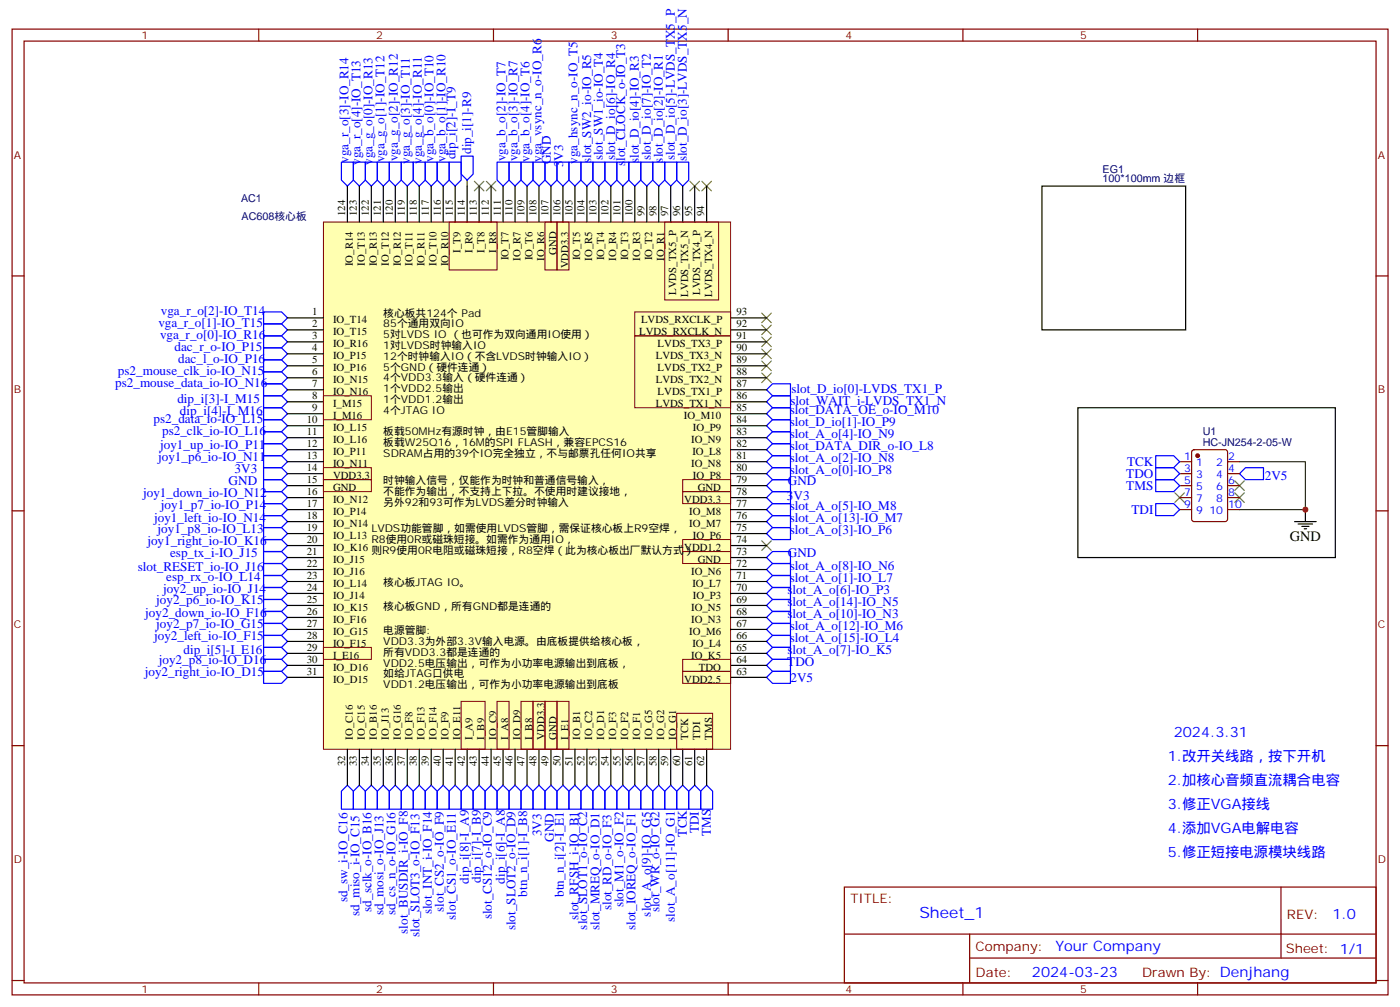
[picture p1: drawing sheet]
<svg xmlns="http://www.w3.org/2000/svg" width="412mm" height="296mm" viewBox="0 0 412 296" stroke-linecap="round" stroke-linejoin="round" font-family="sans-serif">
<g fill="none" stroke="#870000" stroke-width=".35">
<path d="M3.6 8.6h405.3v284.3h-405.3zM7.1 12.1h398.3v277.3h-398.3zM76.2 8.6v3.5M145.4 8.6v3.5M214.5 8.6v3.5M283.7 8.6v3.5M352.8 8.6v3.5M3.6 81.2h3.5M405.4 81.2h3.5M347.5 135.9h3.5M347.5 139.5h3.5M351.3 132.6l.5-.2h9.1l.7 .4v20.1l-.4 .6-9.4 .1-.7-.5-.1-20z"/>
<path d="M361.6 135.9h3.6M361.6 139.5h3.6M3.6 150.4h3.5M347.5 150h3.5M347.5 146.5h3.5M347.5 143h3.5M361.6 150h3.6M361.6 146.5h3.6M361.6 143h3.6M405.4 150.4h3.5M3.6 219.5h3.5M405.4 219.5h3.5"/>
<path d="M248.7 261.2h156.7v28.2h-156.7zM248.8 275h156.4M285.7 275v14.1M377.4 261.2v20.9M3.6 288.7h3.5M76.2 289.4v3.5M145.4 289.4v3.5M214.5 289.4v3.5M283.7 289.4v3.5M285.7 282.1h119.5M352.8 289.4v3.5M405.4 288.7h3.5"/>
</g>
<path d="M307 54.8h42.3v42.3h-42.3zM317.5 120.1h75.9v44h-75.9zM381.4 153.6h6.3M382.4 154.3h4.3M383.5 155h2.1M384.2 155.7h.7M384.6 150v3.6" fill="none" stroke="#000" stroke-width=".35"/>
<g fill="none" stroke="#3c3" stroke-width=".35">
<path d="M139.7 53.4l2.9 2.8M142.6 53.4l-2.9 2.8M143.3 53.4l2.8 2.8M146.1 53.4l-2.8 2.8M203.2 53.4l2.9 2.8M206.1 53.4l-2.9 2.8M206.8 53.4l2.8 2.8M209.6 53.4l-2.8 2.8M224.4 92.2l2.8 2.8M224.4 95.7l2.8 2.8M224.4 99.2l2.8 2.9M227.2 92.2l-2.8 2.8"/>
<path d="M227.2 95.7l-2.8 2.8M227.2 99.2l-2.8 2.9M224.4 102.8l2.8 2.8M224.4 106.3l2.8 2.8M224.4 109.8l2.8 2.8M227.2 102.8l-2.8 2.8M227.2 106.3l-2.8 2.8M227.2 109.8l-2.8 2.8M224.4 159.2l2.8 2.8M227.2 159.2l-2.8 2.8M346.1 145.1l2.8 2.8M348.9 145.1l-2.8 2.8"/>
<path d="M363.7 141.6l2.9 2.8M363.7 145.1l2.9 2.8M366.6 141.6l-2.9 2.8M366.6 145.1l-2.9 2.8"/>
</g>
<g fill="none" stroke="#00f" stroke-width=".35">
<path d="M100.6 47.7h3.5v5.3l-1.8 1.8-1.7-1.8zM104.1 47.7h3.5v5.3l-1.7 1.8-1.8-1.8zM107.6 47.7h3.6v5.3l-1.8 1.8-1.8-1.8zM111.2 47.7h3.5v5.3l-1.8 1.8-1.7-1.8zM114.7 47.7h3.5v5.3l-1.7 1.8-1.8-1.8zM118.2 47.7h3.5v5.3l-1.7 1.8-1.8-1.8zM121.7 47.7h3.6v5.3l-1.8 1.8-1.8-1.8zM125.3 47.7h3.5v5.3l-1.8 1.8-1.7-1.8zM128.8 47.7h3.5v5.3l-1.7 1.8-1.8-1.8zM132.3 47.7h3.6v5.3l-1.8 1.8-1.8-1.8zM135.9 46h3.5v5.3l-1.8 1.7-1.7-1.7zM146.4 47.7h3.6v5.3l-1.8 1.8-1.8-1.8z"/>
<path d="M150 47.7h3.5v5.3l-1.8 1.8-1.7-1.8zM153.5 47.7h3.5v5.3l-1.7 1.8-1.8-1.8zM157 47.7h3.5v5.3l-1.7 1.8-1.8-1.8zM160.5 47.7h3.6v5.3l-1.8 1.8-1.8-1.8zM164.1 47.7h3.5v5.3l-1.8 1.8-1.7-1.8zM167.6 47.7h3.5v5.3l-1.7 1.8-1.8-1.8zM171.1 47.7h3.6v5.3l-1.8 1.8-1.8-1.8zM174.7 47.7h3.5v5.3l-1.8 1.8-1.7-1.8zM178.2 47.7h3.5v5.3l-1.7 1.8-1.8-1.8zM181.7 47.7h3.5v5.3l-1.7 1.8-1.8-1.8zM185.2 47.7h3.6v5.3l-1.8 1.8-1.8-1.8zM188.8 47.7h3.5v5.3l-1.8 1.8-1.7-1.8z"/>
<path d="M192.3 47.7h3.5v5.3l-1.7 1.8-1.8-1.8zM195.8 47.7h3.6v5.3l-1.8 1.8-1.8-1.8zM199.4 47.7h3.5v5.3l-1.8 1.8-1.7-1.8zM77.6 91.8h5.3l1.8 1.8-1.8 1.8h-5.3zM77.6 95.4h5.3l1.8 1.7-1.8 1.8h-5.3zM77.6 98.9h5.3l1.8 1.7-1.8 1.8h-5.3zM77.6 109.5h5.3l1.8 1.7-1.8 1.8h-5.3zM77.6 113h5.3l1.8 1.8-1.8 1.7h-5.3zM77.6 105.9h5.3l1.8 1.8-1.8 1.8h-5.3zM77.6 102.4h5.3l1.8 1.8-1.8 1.7h-5.3zM77.6 116.5h5.3l1.8 1.8-1.8 1.8h-5.3zM225.8 114.8l1.8-1.8h5.3v3.5h-5.3z"/>
<path d="M225.8 118.3l1.8-1.8h5.3v3.6h-5.3zM77.6 127.1h5.3l1.8 1.8-1.8 1.7h-5.3zM77.6 123.6h5.3l1.8 1.7-1.8 1.8h-5.3zM77.6 130.6h5.3l1.8 1.8-1.8 1.8h-5.3zM77.6 137.7h5.3l1.8 1.8-1.8 1.7h-5.3zM77.6 134.2h5.3l1.8 1.7-1.8 1.8h-5.3zM77.6 120.1h5.3l1.8 1.7-1.8 1.8h-5.3zM225.8 128.9l1.8-1.8h5.3v3.5h-5.3zM225.8 135.9l1.8-1.7h5.3v3.5h-5.3zM225.8 139.5l1.8-1.8h5.3v3.5h-5.3zM225.8 125.3l1.8-1.7h5.3v3.5h-5.3zM225.8 121.8l1.8-1.7h5.3v3.5h-5.3z"/>
<path d="M225.8 132.4l1.8-1.8h5.3v3.6h-5.3zM340.5 134.2h5.3l1.7 1.7-1.7 1.8h-5.3zM340.5 137.7h5.3l1.7 1.8-1.7 1.7h-5.3zM366.9 137.7h5.3v3.5h-5.3l-1.7-1.7zM77.6 141.2h5.3l1.8 1.8-1.8 1.7h-5.3zM77.6 144.7h5.3l1.8 1.8-1.8 1.8h-5.3zM77.6 151.8h5.3l1.8 1.8-1.8 1.7h-5.3zM77.6 158.9h5.3l1.8 1.7-1.8 1.8h-5.3zM77.6 148.3h5.3l1.8 1.7-1.8 1.8h-5.3zM77.6 155.3h5.3l1.8 1.8-1.8 1.8h-5.3zM225.8 143l1.8-1.8h5.3v3.5h-5.3zM225.8 153.6l1.8-1.8h5.3v3.5h-5.3z"/>
<path d="M225.8 150l1.8-1.7h5.3v3.5h-5.3zM225.8 157.1l1.8-1.8h5.3v3.6h-5.3zM227.6 144.7h5.3v3.6h-5.3l-1.8-1.8zM340.5 148.3h5.3l1.7 1.7-1.7 1.8h-5.3zM340.5 141.2h5.3l1.7 1.8-1.7 1.7h-5.3zM77.6 173h5.3l1.8 1.7-1.8 1.8h-5.3zM77.6 176.5h5.3l1.8 1.8-1.8 1.7h-5.3zM77.6 162.4h5.3l1.8 1.7-1.8 1.8h-5.3zM77.6 169.4h5.3l1.8 1.8-1.8 1.8h-5.3zM77.6 165.9h5.3l1.8 1.8-1.8 1.7h-5.3zM225.8 164.1l1.8-1.7h5.3v3.5h-5.3zM225.8 178.3l1.8-1.8h5.3v3.5h-5.3z"/>
<path d="M225.8 167.7l1.8-1.8h5.3v3.5h-5.3zM225.8 174.7l1.8-1.7h5.3v3.5h-5.3zM225.8 171.2l1.8-1.8h5.3v3.6h-5.3zM77.6 180h5.3l1.8 1.8-1.8 1.8h-5.3zM77.6 187.1h5.3l1.8 1.7-1.8 1.8h-5.3zM77.6 197.7h5.3l1.8 1.7-1.8 1.8h-5.3zM77.6 183.6h5.3l1.8 1.7-1.8 1.8h-5.3zM77.6 194.1h5.3l1.8 1.8-1.8 1.8h-5.3zM77.6 190.6h5.3l1.8 1.8-1.8 1.7h-5.3zM225.8 188.8l1.8-1.7h5.3v3.5h-5.3zM225.8 185.3l1.8-1.7h5.3v3.5h-5.3zM225.8 181.8l1.8-1.8h5.3v3.6h-5.3z"/>
<path d="M225.8 192.4l1.8-1.8h5.3v3.5h-5.3zM227.6 194.1h5.3v3.6h-5.3l-1.8-1.8zM227.6 197.7h5.3v3.5h-5.3l-1.8-1.8zM102.3 231.2l1.8 1.7v5.3h-3.5v-5.3zM105.9 231.2l1.7 1.7v5.3h-3.5v-5.3zM109.4 231.2l1.8 1.7v5.3h-3.6v-5.3zM112.9 231.2l1.8 1.7v5.3h-3.5v-5.3zM116.5 231.2l1.7 1.7v5.3h-3.5v-5.3zM120 231.2l1.7 1.7v5.3h-3.5v-5.3zM121.7 232.9l1.8-1.7 1.8 1.7v5.3h-3.6zM127 231.2l1.8 1.7v5.3h-3.5v-5.3zM130.6 231.2l1.7 1.7v5.3h-3.5v-5.3z"/>
<path d="M134.1 231.2l1.8 1.7v5.3h-3.6v-5.3zM137.6 231.2l1.8 1.7v5.3h-3.5v-5.3zM141.1 231.2l1.8 1.7v5.3h-3.5v-5.3zM144.7 231.2l1.7 1.7v5.3h-3.5v-5.3zM148.2 231.2l1.8 1.7v5.3h-3.6v-5.3zM151.7 231.2l1.8 1.7v5.3h-3.5v-5.3zM155.3 231.2l1.7 1.7v5.3h-3.5v-5.3zM157 232.9l1.8-1.7 1.7 1.7v5.3h-3.5zM160.5 232.9l1.8-1.7 1.8 1.7v5.3h-3.6zM165.8 231.2l1.8 1.7v5.3h-3.5v-5.3zM169.4 231.2l1.7 1.7v5.3h-3.5v-5.3zM172.9 231.2l1.8 1.7v5.3h-3.6v-5.3z"/>
<path d="M176.4 231.2l1.8 1.7v5.3h-3.5v-5.3zM180 231.2l1.7 1.7v5.3h-3.5v-5.3zM183.5 231.2l1.7 1.7v5.3h-3.5v-5.3zM187 231.2l1.8 1.7v5.3h-3.6v-5.3zM190.5 231.2l1.8 1.7v5.3h-3.5v-5.3zM194.1 231.2l1.7 1.7v5.3h-3.5v-5.3zM197.6 231.2l1.8 1.7v5.3h-3.6v-5.3zM201.1 231.2l1.8 1.7v5.3h-3.5v-5.3zM204.6 231.2l1.8 1.7v5.3h-3.5v-5.3zM208.2 231.2l1.7 1.7v5.3h-3.5v-5.3z"/>
</g>
<path d="M137.6 53v1.8M365.2 135.9h19.4v14.1h-19.4" fill="none" stroke="#008700" stroke-width=".35"/>
<circle cx="352.8" cy="134.2" r=".53" fill="#870000" stroke="#870000" stroke-width=".35"/>
<path d="M95.3 65.4h119.9v155.2h-119.9z" fill="#ffffb0" stroke="#800000" stroke-width=".29"/>
<g fill="none" stroke="#000" stroke-width=".35">
<path d="M102.3 54.8v10.6M105.9 54.8v10.6M109.4 54.8v10.6M112.9 54.8v10.6M116.5 54.8v10.6M120 54.8v10.6M123.5 54.8v10.6M127 54.8v10.6M130.6 54.8v10.6M134.1 54.8v10.6M137.6 54.8v10.6M141.1 54.8v10.6"/>
<path d="M144.7 54.8v10.6M148.2 54.8v10.6M151.7 54.8v10.6M155.3 54.8v10.6M158.8 54.8v10.6M162.3 54.8v10.6M165.8 54.8v10.6M169.4 54.8v10.6M172.9 54.8v10.6M176.4 54.8v10.6M180 54.8v10.6M183.5 54.8v10.6"/>
<path d="M187 54.8v10.6M190.5 54.8v10.6M194.1 54.8v10.6M197.6 54.8v10.6M201.1 54.8v10.6M204.6 54.8v10.6M208.2 54.8v10.6M84.7 93.6h10.6M84.7 97.1h10.6M215.2 93.6h10.6M215.2 97.1h10.6M84.7 100.6h10.6"/>
<path d="M84.7 104.2h10.6M84.7 107.7h10.6M84.7 111.2h10.6M84.7 114.8h10.6M84.7 118.3h10.6M215.2 100.6h10.6M215.2 104.2h10.6M215.2 107.7h10.6M215.2 111.2h10.6M215.2 114.8h10.6M215.2 118.3h10.6M84.7 121.8h10.6"/>
<path d="M84.7 125.3h10.6M84.7 128.9h10.6M84.7 132.4h10.6M84.7 135.9h10.6M84.7 139.5h10.6M215.2 121.8h10.6M215.2 125.3h10.6M215.2 128.9h10.6M215.2 132.4h10.6M215.2 135.9h10.6M215.2 139.5h10.6M84.7 143h10.6"/>
<path d="M84.7 146.5h10.6M84.7 150h10.6M84.7 153.6h10.6M84.7 157.1h10.6M215.2 143h10.6M215.2 146.5h10.6M215.2 150h10.6M215.2 153.6h10.6M215.2 157.1h10.6M84.7 160.6h10.6M84.7 164.1h10.6M84.7 167.7h10.6"/>
<path d="M84.7 171.2h10.6M84.7 174.7h10.6M84.7 178.3h10.6M215.2 160.6h10.6M215.2 164.1h10.6M215.2 167.7h10.6M215.2 171.2h10.6M215.2 174.7h10.6M215.2 178.3h10.6M84.7 181.8h10.6M84.7 185.3h10.6M84.7 188.8h10.6"/>
<path d="M84.7 192.4h10.6M84.7 195.9h10.6M84.7 199.4h10.6M215.2 181.8h10.6M215.2 185.3h10.6M215.2 188.8h10.6M215.2 192.4h10.6M215.2 195.9h10.6M215.2 199.4h10.6M102.3 220.6v10.6M105.9 220.6v10.6M109.4 220.6v10.6"/>
<path d="M112.9 220.6v10.6M116.5 220.6v10.6M120 220.6v10.6M123.5 220.6v10.6M127 220.6v10.6M130.6 220.6v10.6M134.1 220.6v10.6M137.6 220.6v10.6M141.1 220.6v10.6M144.7 220.6v10.6M148.2 220.6v10.6M151.7 220.6v10.6"/>
<path d="M155.3 220.6v10.6M158.8 220.6v10.6M162.3 220.6v10.6M165.8 220.6v10.6M169.4 220.6v10.6M172.9 220.6v10.6M176.4 220.6v10.6M180 220.6v10.6M183.5 220.6v10.6M187 220.6v10.6M190.5 220.6v10.6M194.1 220.6v10.6"/>
<path d="M197.6 220.6v10.6M201.1 220.6v10.6M204.6 220.6v10.6M208.2 220.6v10.6"/>
</g>
<g fill="none" stroke="#800000" stroke-width=".29">
<path d="M132.3 65.4h14.1v14.1h-14.1zM160.5 65.4h3.6v14.1h-3.6zM164.1 65.4h3.5v14.1h-3.5zM195.8 65.4h15.9v22.9h-15.9zM187 98.9h28.2v21.2h-28.2zM187 91.8h28.2v7.1h-28.2zM95.3 116.5h14.1v7.1h-14.1zM95.3 137.7h14.1v3.5h-14.1zM95.3 141.2h14.1v3.5h-14.1zM201.1 144.7h14.1v3.6h-14.1zM201.1 158.9h14.1v3.5h-14.1zM201.1 141.2h14.1v3.5h-14.1z"/>
<path d="M201.1 162.4h14.1v3.5h-14.1zM95.3 190.6h14.1v3.5h-14.1zM201.1 197.7h14.1v3.5h-14.1zM201.1 194.1h14.1v3.6h-14.1zM135.9 206.5h7v14.1h-7zM146.4 206.5h3.6v14.1h-3.6zM153.5 206.5h3.5v14.1h-3.5zM157 206.5h3.5v14.1h-3.5zM160.5 206.5h3.6v14.1h-3.6zM164.1 206.5h3.5v14.1h-3.5zM199.4 210h10.5v10.6h-10.5z"/>
</g>
<circle cx="384.6" cy="150" r=".88" fill="#c00"/>
<text font-size="4.6" fill="#00f" x="270.8" y="270.2">Sheet_1</text>
<text font-size="4.2" x="380" y="159.2">GND</text>
<g font-size="4.2" fill="#00f">
<text x="345.8" y="217.1">2024.3.31</text>
<text x="344" y="224.1">1.改开关线路，按下开机</text>
<text x="344" y="231.2">2.加核心音频直流耦合电容</text>
<text x="344" y="238.2">3.修正VGA接线</text>
<text x="344" y="245.3">4.添加VGA电解电容</text>
<text x="344" y="252.3">5.修正短接电源模块线路</text>
<text x="392.5" y="270.4">1.0</text>
<text x="310.9" y="280">Your Company</text>
<text x="304" y="287.8">2024-03-23</text>
</g>
<g font-size="3.9" fill="#00f">
<text x="102.7" y="47.9" transform="rotate(-90 102.7 47.9)">vga_r_o[3]-IO_R14</text>
<text x="113.3" y="47.8" transform="rotate(-90 113.3 47.8)">vga_g_o[1]-IO_T12</text>
<text x="117.2" y="47.5" transform="rotate(-90 117.2 47.5)">vga_g_o[2]-IO_R12</text>
<text x="127.8" y="47.7" transform="rotate(-90 127.8 47.7)">vga_b_o[0]-IO_T10</text>
<text x="131.3" y="47.7" transform="rotate(-90 131.3 47.7)">vga_b_o[1]-IO_R10</text>
<text x="134.2" y="46.9" transform="rotate(-90 134.2 46.9)">dip_i[2]-I_T9</text>
<text x="138.8" y="45.4" transform="rotate(-90 138.8 45.4)">dip_i[1]-R9</text>
<text x="148.9" y="47.5" transform="rotate(-90 148.9 47.5)">vga_b_o[2]-IO_T7</text>
<text x="152.4" y="47.5" transform="rotate(-90 152.4 47.5)">vga_b_o[3]-IO_R7</text>
<text x="156" y="47.6" transform="rotate(-90 156 47.6)">vga_b_o[4]-IO_T6</text>
<text x="159.5" y="47.6" transform="rotate(-90 159.5 47.6)">vga_vsync_n_o-IO_R6</text>
<text x="177.6" y="47.2" transform="rotate(-90 177.6 47.2)">slot_SW1_io-IO_T4</text>
<text x="181.2" y="47.2" transform="rotate(-90 181.2 47.2)">slot_D_io[6]-IO_R4</text>
<text x="191.8" y="47.2" transform="rotate(-90 191.8 47.2)">slot_D_io[7]-IO_T2</text>
<text x="195.3" y="47.8" transform="rotate(-90 195.3 47.8)">slot_D_io[2]-IO_R1</text>
<text x="198.8" y="47.1" transform="rotate(-90 198.8 47.1)">slot_D_io[5]-LVDS_TX5_P</text>
<text x="202.3" y="47.5" transform="rotate(-90 202.3 47.5)">slot_D_io[3]-LVDS_TX5_N</text>
<text x="106.2" y="48.5" transform="rotate(-90 106.2 48.5)">vga_r_o[4]-IO_T13</text>
<text x="109.8" y="48.5" transform="rotate(-90 109.8 48.5)">vga_g_o[0]-IO_R13</text>
<text x="120.7" y="48.2" transform="rotate(-90 120.7 48.2)">vga_g_o[3]-IO_T11</text>
<text x="124.2" y="48.2" transform="rotate(-90 124.2 48.2)">vga_g_o[4]-IO_R11</text>
<text x="162.3" y="48.4" transform="rotate(-90 162.3 48.4)">GND</text>
<text x="165.9" y="49.3" transform="rotate(-90 165.9 49.3)">3V3</text>
<text x="170.1" y="48.2" transform="rotate(-90 170.1 48.2)">vga_hsync_n_o-IO_T5</text>
<text x="174.1" y="48" transform="rotate(-90 174.1 48)">slot_SW2_io-IO_R5</text>
<text x="184.1" y="48.9" transform="rotate(-90 184.1 48.9)">slot_CLOCK_o-IO_T3</text>
<text x="188.2" y="48.1" transform="rotate(-90 188.2 48.1)">slot_D_io[4]-IO_R3</text>
<text x="47.4" y="92.8">vga_r_o[2]-IO_T14</text>
<text x="46.6" y="96.4">vga_r_o[1]-IO_T15</text>
<text x="47.1" y="99.9">vga_r_o[0]-IO_R16</text>
<text x="51.4" y="103.4">dac_r_o-IO_P15</text>
<text x="52.5" y="107">dac_l_o-IO_P16</text>
<text x="34.7" y="110.5">ps2_mouse_clk_io-IO_N15</text>
<text x="33.9" y="114">ps2_mouse_data_io-IO_N16</text>
<text x="52.2" y="118.6">dip_i[3]-I_M15</text>
<text x="232.9" y="119.4">slot_WAIT_i-LVDS_TX1_N</text>
<text x="233.1" y="115.8">slot_D_io[0]-LVDS_TX1_P</text>
<text x="45.2" y="124.6">ps2_data_io-IO_L15</text>
<text x="53" y="122.1">dip_i[4]-I_M16</text>
<text x="232.7" y="122">slot_DATA_OE_o-IO_M10</text>
<text x="232.7" y="125.5">slot_D_io[1]-IO_P9</text>
<text x="47.7" y="128.1">ps2_clk_io-IO_L16</text>
<text x="232.7" y="129">slot_A_o[4]-IO_N9</text>
<text x="46.6" y="135.6">joy1_p6_io-IO_N11</text>
<text x="47.2" y="132.1">joy1_up_io-IO_P11</text>
<text x="232.6" y="132.6">slot_DATA_DIR_o-IO_L8</text>
<text x="232.7" y="136.1">slot_A_o[2]-IO_N8</text>
<text x="332" y="137.2">TCK</text>
<text x="67.4" y="142.8">GND</text>
<text x="69.1" y="139.2">3V3</text>
<text x="232.1" y="142.8">GND</text>
<text x="232.7" y="139.6">slot_A_o[0]-IO_P8</text>
<text x="331.8" y="140.7">TDO</text>
<text x="372.6" y="141.2">2V5</text>
<text x="42.2" y="146.2">joy1_down_io-IO_N12</text>
<text x="47.4" y="149.8">joy1_p7_io-IO_P14</text>
<text x="231.8" y="147.1">3V3</text>
<text x="331.8" y="144.3">TMS</text>
<text x="45.4" y="153.6">joy1_left_io-IO_N14</text>
<text x="232.7" y="153.8">slot_A_o[13]-IO_M7</text>
<text x="232.7" y="150.2">slot_A_o[5]-IO_M8</text>
<text x="333.3" y="151.3">TDI</text>
<text x="43.4" y="160.3">joy1_right_io-IO_K16</text>
<text x="46.4" y="156.8">joy1_p8_io-IO_L13</text>
<text x="232.7" y="157.3">slot_A_o[3]-IO_P6</text>
<text x="50.1" y="163.9">esp_tx_i-IO_J15</text>
<text x="232.1" y="164">GND</text>
<text x="232.7" y="167.8">slot_A_o[8]-IO_N6</text>
<text x="40.6" y="168.2">slot_RESET_io-IO_J16</text>
<text x="49" y="170.9">esp_rx_o-IO_L14</text>
<text x="232.7" y="171.4">slot_A_o[1]-IO_L7</text>
<text x="46" y="178">joy2_p6_io-IO_K15</text>
<text x="48" y="174.5">joy2_up_io-IO_J14</text>
<text x="232" y="174.9">slot_A_o[6]-IO_P3</text>
<text x="232" y="178.4">slot_A_o[14]-IO_N5</text>
<text x="42.8" y="181.5">joy2_down_io-IO_F16</text>
<text x="46" y="185">joy2_p7_io-IO_G15</text>
<text x="232" y="182">slot_A_o[10]-IO_N3</text>
<text x="232.7" y="185.5">slot_A_o[12]-IO_M6</text>
<text x="45.4" y="188.6">joy2_left_io-IO_F15</text>
<text x="232.7" y="189">slot_A_o[15]-IO_L4</text>
<text x="46.8" y="195.6">joy2_p8_io-IO_D16</text>
<text x="54.1" y="192.6">dip_i[5]-I_E16</text>
<text x="231.9" y="196.1">TDO</text>
<text x="232" y="192.5">slot_A_o[7]-IO_K5</text>
<text x="42.7" y="199.1">joy2_right_io-IO_D15</text>
<text x="232.9" y="200.9">2V5</text>
<text x="205.8" y="245.4" transform="rotate(-90 205.8 245.4)">TDI</text>
<text x="159.5" y="246.3" transform="rotate(-90 159.5 246.3)">3V3</text>
<text x="163.2" y="247.9" transform="rotate(-90 163.2 247.9)">GND</text>
<text x="202.3" y="246.3" transform="rotate(-90 202.3 246.3)">TCK</text>
<text x="209.4" y="246.2" transform="rotate(-90 209.4 246.2)">TMS</text>
<text x="138.1" y="260.2" transform="rotate(-90 138.1 260.2)">dip_i[8]-I_A9</text>
<text x="141.7" y="260" transform="rotate(-90 141.7 260)">dip_i[7]-I_B9</text>
<text x="148.7" y="260.2" transform="rotate(-90 148.7 260.2)">dip_i[6]-I_A8</text>
<text x="102.4" y="265.7" transform="rotate(-90 102.4 265.7)">sd_sw_i-IO_C16</text>
<text x="105.9" y="269.7" transform="rotate(-90 105.9 269.7)">sd_miso_i-IO_C15</text>
<text x="109.5" y="268.4" transform="rotate(-90 109.5 268.4)">sd_sclk_o-IO_B16</text>
<text x="113" y="269.5" transform="rotate(-90 113 269.5)">sd_mosi_o-IO_J13</text>
<text x="116.5" y="269.5" transform="rotate(-90 116.5 269.5)">sd_cs_n_o-IO_G16</text>
<text x="127.2" y="269.2" transform="rotate(-90 127.2 269.2)">slot_INT_i-IO_F14</text>
<text x="130.8" y="268.4" transform="rotate(-90 130.8 268.4)">slot_CS2_o-IO_F9</text>
<text x="155.3" y="264" transform="rotate(-90 155.3 264)">btn_n_i[1]-I_B8</text>
<text x="166.1" y="264.1" transform="rotate(-90 166.1 264.1)">btn_n_i[2]-I_E1</text>
<text x="180.2" y="268" transform="rotate(-90 180.2 268)">slot_RD_o-IO_F3</text>
<text x="183.7" y="267.2" transform="rotate(-90 183.7 267.2)">slot_M1_o-IO_F2</text>
<text x="191.7" y="269.9" transform="rotate(-90 191.7 269.9)">slot_A_o[9]-IO_G5</text>
<text x="194.3" y="268.6" transform="rotate(-90 194.3 268.6)">slot_WR_o-IO_G2</text>
<text x="120.2" y="274.9" transform="rotate(-90 120.2 274.9)">slot_BUSDIR_i-IO_F8</text>
<text x="123.6" y="275.9" transform="rotate(-90 123.6 275.9)">slot_SLOT3_o-IO_F13</text>
<text x="134.3" y="270.8" transform="rotate(-90 134.3 270.8)">slot_CS1_o-IO_E11</text>
<text x="144.9" y="270.7" transform="rotate(-90 144.9 270.7)">slot_CS12_o-IO_C9</text>
<text x="151.8" y="273.9" transform="rotate(-90 151.8 273.9)">slot_SLOT2_o-IO_D9</text>
<text x="170.5" y="270.9" transform="rotate(-90 170.5 270.9)">slot_RFSH_i-IO_B1</text>
<text x="173" y="273.7" transform="rotate(-90 173 273.7)">slot_SLOT1_o-IO_C2</text>
<text x="176.6" y="273.8" transform="rotate(-90 176.6 273.8)">slot_MREQ_o-IO_D1</text>
<text x="187.2" y="273.8" transform="rotate(-90 187.2 273.8)">slot_IOREQ_o-IO_F1</text>
<text x="198.8" y="271.4" transform="rotate(-90 198.8 271.4)">slot_A_o[11]-IO_G1</text>
</g>
<g font-size="3.9" fill="#800">
<text x="250.5" y="265.7">TITLE:</text>
<text x="379.1" y="270.4">REV:</text>
<text x="287.4" y="279.9">Company:</text>
<text x="378.8" y="280.6">Sheet: 1/1</text>
<text x="287.4" y="287.6">Date:</text>
<text x="336.5" y="287.7">Drawn By: Denjhang</text>
</g>
<g font-size="3.2" fill="#800">
<text x="41.7" y="11.6">1</text>
<text x="110.8" y="11.6">2</text>
<text x="180" y="11.6">3</text>
<text x="249.1" y="11.6">4</text>
<text x="318.2" y="11.6">5</text>
<text x="4.1" y="46.7">A</text>
<text x="405.9" y="46.7">A</text>
<text x="4.1" y="115.8">B</text>
<text x="405.9" y="115.8">B</text>
<text x="4.1" y="185">C</text>
<text x="405.9" y="185">C</text>
<text x="4.1" y="254.1">D</text>
<text x="405.9" y="254.1">D</text>
<text x="41.7" y="292.4">1</text>
<text x="110.8" y="292.4">2</text>
<text x="180" y="292.4">3</text>
<text x="249.1" y="292.4">4</text>
<text x="318.2" y="292.4">5</text>
</g>
<g font-size="3.2" fill="#000080">
<text x="324.8" y="53.7">100*100mm 边框</text>
<text x="324.8" y="50.8">EG1</text>
<text x="71" y="59.5">AC1</text>
<text x="71.2" y="64.8">AC608核心板</text>
<text x="354.3" y="131.2">HC-JN254-2-05-W</text>
<text x="354.3" y="128">U1</text>
</g>
<g font-size="3.2">
<text x="101.6" y="63.6" transform="rotate(-90 101.6 63.6)">124</text>
<text x="105.2" y="63.6" transform="rotate(-90 105.2 63.6)">123</text>
<text x="108.7" y="63.6" transform="rotate(-90 108.7 63.6)">122</text>
<text x="112.2" y="63.6" transform="rotate(-90 112.2 63.6)">121</text>
<text x="115.7" y="63.6" transform="rotate(-90 115.7 63.6)">120</text>
<text x="119.3" y="63.6" transform="rotate(-90 119.3 63.6)">119</text>
<text x="122.8" y="63.6" transform="rotate(-90 122.8 63.6)">118</text>
<text x="126.3" y="63.6" transform="rotate(-90 126.3 63.6)">117</text>
<text x="129.9" y="63.6" transform="rotate(-90 129.9 63.6)">116</text>
<text x="133.4" y="63.6" transform="rotate(-90 133.4 63.6)">115</text>
<text x="136.9" y="63.6" transform="rotate(-90 136.9 63.6)">114</text>
<text x="140.4" y="63.6" transform="rotate(-90 140.4 63.6)">113</text>
<text x="144" y="63.6" transform="rotate(-90 144 63.6)">112</text>
<text x="147.5" y="63.6" transform="rotate(-90 147.5 63.6)">111</text>
<text x="151" y="63.6" transform="rotate(-90 151 63.6)">110</text>
<text x="154.6" y="63.6" transform="rotate(-90 154.6 63.6)">109</text>
<text x="158.1" y="63.6" transform="rotate(-90 158.1 63.6)">108</text>
<text x="161.6" y="63.6" transform="rotate(-90 161.6 63.6)">107</text>
<text x="165.1" y="63.6" transform="rotate(-90 165.1 63.6)">106</text>
<text x="168.7" y="63.6" transform="rotate(-90 168.7 63.6)">105</text>
<text x="172.2" y="63.6" transform="rotate(-90 172.2 63.6)">104</text>
<text x="175.7" y="63.6" transform="rotate(-90 175.7 63.6)">103</text>
<text x="179.2" y="63.6" transform="rotate(-90 179.2 63.6)">102</text>
<text x="182.8" y="63.6" transform="rotate(-90 182.8 63.6)">101</text>
<text x="186.3" y="63.6" transform="rotate(-90 186.3 63.6)">100</text>
<text x="189.8" y="63.6" transform="rotate(-90 189.8 63.6)">99</text>
<text x="193.4" y="63.6" transform="rotate(-90 193.4 63.6)">98</text>
<text x="196.9" y="63.6" transform="rotate(-90 196.9 63.6)">97</text>
<text x="200.4" y="63.6" transform="rotate(-90 200.4 63.6)">96</text>
<text x="203.9" y="63.6" transform="rotate(-90 203.9 63.6)">95</text>
<text x="207.5" y="63.6" transform="rotate(-90 207.5 63.6)">94</text>
<text x="135.7" y="74.4" transform="rotate(-90 135.7 74.4)">I_T9</text>
<text x="139.2" y="74.5" transform="rotate(-90 139.2 74.5)">I_R9</text>
<text x="142.7" y="74.4" transform="rotate(-90 142.7 74.4)">I_T8</text>
<text x="146.3" y="74.5" transform="rotate(-90 146.3 74.5)">I_R8</text>
<text x="149.8" y="76.6" transform="rotate(-90 149.8 76.6)">IO_T7</text>
<text x="153.3" y="76.8" transform="rotate(-90 153.3 76.8)">IO_R7</text>
<text x="156.8" y="76.6" transform="rotate(-90 156.8 76.6)">IO_T6</text>
<text x="160.4" y="76.8" transform="rotate(-90 160.4 76.8)">IO_R6</text>
<text x="163.9" y="75" transform="rotate(-90 163.9 75)">GND</text>
<text x="171" y="76.6" transform="rotate(-90 171 76.6)">IO_T5</text>
<text x="174.5" y="76.8" transform="rotate(-90 174.5 76.8)">IO_R5</text>
<text x="178" y="76.6" transform="rotate(-90 178 76.6)">IO_T4</text>
<text x="181.5" y="76.8" transform="rotate(-90 181.5 76.8)">IO_R4</text>
<text x="185.1" y="76.6" transform="rotate(-90 185.1 76.6)">IO_T3</text>
<text x="188.6" y="76.8" transform="rotate(-90 188.6 76.8)">IO_R3</text>
<text x="192.1" y="76.6" transform="rotate(-90 192.1 76.6)">IO_T2</text>
<text x="195.7" y="76.8" transform="rotate(-90 195.7 76.8)">IO_R1</text>
<text x="103.9" y="78.4" transform="rotate(-90 103.9 78.4)">IO_R14</text>
<text x="107.5" y="78.2" transform="rotate(-90 107.5 78.2)">IO_T13</text>
<text x="111" y="78.4" transform="rotate(-90 111 78.4)">IO_R13</text>
<text x="114.5" y="78.2" transform="rotate(-90 114.5 78.2)">IO_T12</text>
<text x="118" y="78.4" transform="rotate(-90 118 78.4)">IO_R12</text>
<text x="121.6" y="78.2" transform="rotate(-90 121.6 78.2)">IO_T11</text>
<text x="125.1" y="78.4" transform="rotate(-90 125.1 78.4)">IO_R11</text>
<text x="128.6" y="78.2" transform="rotate(-90 128.6 78.2)">IO_T10</text>
<text x="132.2" y="78.4" transform="rotate(-90 132.2 78.4)">IO_R10</text>
<text x="167.4" y="79" transform="rotate(-90 167.4 79)">VDD3.3</text>
<text x="199.2" y="86.9" transform="rotate(-90 199.2 86.9)">LVDS_TX5_P</text>
<text x="202.7" y="87.4" transform="rotate(-90 202.7 87.4)">LVDS_TX5_N</text>
<text x="206.2" y="86.9" transform="rotate(-90 206.2 86.9)">LVDS_TX4_P</text>
<text x="209.8" y="87.4" transform="rotate(-90 209.8 87.4)">LVDS_TX4_N</text>
<text x="91.9" y="92.9">1</text>
<text x="98.1" y="95.2">IO_T14</text>
<text x="112.9" y="93.2">核心板共124个 Pad</text>
<text x="188.8" y="95.2">LVDS_RXCLK_P</text>
<text x="217" y="92.9">93</text>
<text x="91.9" y="96.4">2</text>
<text x="91.9" y="99.9">3</text>
<text x="98.1" y="98.7">IO_T15</text>
<text x="112.9" y="96.4">85个通用双向IO</text>
<text x="112.9" y="99.6">5对LVDS IO （也可作为双向通用IO使用）</text>
<text x="188.3" y="98.7">LVDS_RXCLK_N</text>
<text x="217" y="99.9">91</text>
<text x="217" y="96.4">92</text>
<text x="91.9" y="103.5">4</text>
<text x="91.9" y="107">5</text>
<text x="98.1" y="102.2">IO_R16</text>
<text x="98.1" y="105.8">IO_P15</text>
<text x="112.9" y="102.8">1对LVDS时钟输入IO</text>
<text x="112.9" y="105.9">12个时钟输入IO（不含LVDS时钟输入IO）</text>
<text x="193.2" y="105.8">LVDS_TX3_N</text>
<text x="193.7" y="102.2">LVDS_TX3_P</text>
<text x="217" y="107">89</text>
<text x="217" y="103.5">90</text>
<text x="91.9" y="110.5">6</text>
<text x="98.1" y="109.3">IO_P16</text>
<text x="98.1" y="112.8">IO_N15</text>
<text x="112.9" y="109.1">5个GND（硬件连通）</text>
<text x="112.9" y="112.3">4个VDD3.3输入（硬件连通）</text>
<text x="193.2" y="112.8">LVDS_TX2_N</text>
<text x="193.7" y="109.3">LVDS_TX2_P</text>
<text x="217" y="110.5">88</text>
<text x="91.9" y="114.1">7</text>
<text x="91.9" y="117.6">8</text>
<text x="98.1" y="116.3">IO_N16</text>
<text x="98.1" y="119.9">I_M15</text>
<text x="112.9" y="115.5">1个VDD2.5输出</text>
<text x="112.9" y="118.6">1个VDD1.2输出</text>
<text x="193.2" y="119.9">LVDS_TX1_N</text>
<text x="193.7" y="116.3">LVDS_TX1_P</text>
<text x="217" y="117.6">86</text>
<text x="217" y="114.1">87</text>
<text x="90.3" y="124.6">10</text>
<text x="91.9" y="121.1">9</text>
<text x="98.1" y="123.4">I_M16</text>
<text x="112.9" y="121.8">4个JTAG IO</text>
<text x="201.5" y="123.4">IO_M10</text>
<text x="217" y="124.6">84</text>
<text x="217" y="121.1">85</text>
<text x="90.3" y="128.2">11</text>
<text x="90.3" y="131.7">12</text>
<text x="98.1" y="126.9">IO_L15</text>
<text x="98.1" y="130.5">IO_L16</text>
<text x="112.9" y="128.2">板载50MHz有源时钟，由E15管脚输入</text>
<text x="112.9" y="131.3">板载W25Q16，16M的SPI FLASH，兼容EPCS16</text>
<text x="203.6" y="130.5">IO_N9</text>
<text x="204.2" y="126.9">IO_P9</text>
<text x="217" y="131.7">82</text>
<text x="217" y="128.2">83</text>
<text x="90.3" y="135.2">13</text>
<text x="98.1" y="134">IO_P11</text>
<text x="98.1" y="137.5">IO_N11</text>
<text x="112.9" y="134.5">SDRAM占用的39个IO完全独立，不与邮票孔任何IO共享</text>
<text x="203.6" y="137.5">IO_N8</text>
<text x="204" y="134">IO_L8</text>
<text x="217" y="135.2">81</text>
<text x="90.3" y="138.7">14</text>
<text x="90.3" y="142.3">15</text>
<text x="98.1" y="141">VDD3.3</text>
<text x="112.9" y="142.6">时钟输入信号，仅能作为时钟和普通信号输入，</text>
<text x="204.2" y="141">IO_P8</text>
<text x="217" y="142.3">79</text>
<text x="217" y="138.7">80</text>
<text x="90.3" y="145.8">16</text>
<text x="90.3" y="149.3">17</text>
<text x="98.1" y="144.6">GND</text>
<text x="98.1" y="148.1">IO_N12</text>
<text x="112.9" y="145.8">不能作为输出，不支持上下拉。不使用时建议接地，</text>
<text x="112.9" y="149">另外92和93可作为LVDS差分时钟输入</text>
<text x="201.6" y="148.1">VDD3.3</text>
<text x="205.5" y="144.6">GND</text>
<text x="217" y="149.3">77</text>
<text x="217" y="145.8">78</text>
<text x="90.3" y="152.9">18</text>
<text x="98.1" y="151.6">IO_P14</text>
<text x="98.1" y="155.2">IO_N14</text>
<text x="203.1" y="155.2">IO_M7</text>
<text x="203.1" y="151.6">IO_M8</text>
<text x="217" y="152.9">76</text>
<text x="90.3" y="156.4">19</text>
<text x="90.3" y="159.9">20</text>
<text x="98.1" y="158.7">IO_L13</text>
<text x="109.4" y="156.7">LVDS功能管脚，如需使用LVDS管脚，需保证核心板上R9空焊，</text>
<text x="109.4" y="159.9">R8使用0R或磁珠短接。如需作为通用IO，</text>
<text x="204.2" y="158.7">IO_P6</text>
<text x="217" y="159.9">74</text>
<text x="217" y="156.4">75</text>
<text x="90.3" y="163.4">21</text>
<text x="90.3" y="167">22</text>
<text x="98.1" y="162.2">IO_K16</text>
<text x="98.1" y="165.7">IO_J15</text>
<text x="109.4" y="163.1">则R9使用0R电阻或磁珠短接，R8空焊（此为核心板出厂默认方式）</text>
<text x="201.6" y="162.2">VDD1.2</text>
<text x="205.5" y="165.7">GND</text>
<text x="217" y="167">72</text>
<text x="217" y="163.4">73</text>
<text x="90.3" y="170.5">23</text>
<text x="98.1" y="169.3">IO_J16</text>
<text x="98.1" y="172.8">IO_L14</text>
<text x="112.9" y="172.6">核心板JTAG IO。</text>
<text x="203.6" y="169.3">IO_N6</text>
<text x="204" y="172.8">IO_L7</text>
<text x="217" y="170.5">71</text>
<text x="90.3" y="174">24</text>
<text x="90.3" y="177.6">25</text>
<text x="98.1" y="176.3">IO_J14</text>
<text x="98.1" y="179.8">IO_K15</text>
<text x="112.9" y="179.7">核心板GND，所有GND都是连通的</text>
<text x="203.6" y="179.8">IO_N5</text>
<text x="204.2" y="176.3">IO_P3</text>
<text x="217" y="177.6">69</text>
<text x="217" y="174">70</text>
<text x="90.3" y="181.1">26</text>
<text x="90.3" y="184.6">27</text>
<text x="98.1" y="183.4">IO_F16</text>
<text x="203.6" y="183.4">IO_N3</text>
<text x="217" y="184.6">67</text>
<text x="217" y="181.1">68</text>
<text x="90.3" y="188.1">28</text>
<text x="90.3" y="191.7">29</text>
<text x="98.1" y="186.9">IO_G15</text>
<text x="98.1" y="190.4">IO_F15</text>
<text x="112.9" y="186.7">电源管脚:</text>
<text x="112.9" y="189.9">VDD3.3为外部3.3V输入电源。由底板提供给核心板，</text>
<text x="203.1" y="186.9">IO_M6</text>
<text x="204" y="190.4">IO_L4</text>
<text x="217" y="191.7">65</text>
<text x="217" y="188.1">66</text>
<text x="90.3" y="195.2">30</text>
<text x="98.1" y="194">I_E16</text>
<text x="98.1" y="197.5">IO_D16</text>
<text x="112.9" y="193.1">所有VDD3.3都是连通的</text>
<text x="112.9" y="196.3">VDD2.5电压输出，可作为小功率电源输出到底板，</text>
<text x="203.6" y="194">IO_K5</text>
<text x="205.9" y="197.5">TDO</text>
<text x="217" y="195.2">64</text>
<text x="90.3" y="198.7">31</text>
<text x="98.1" y="201">IO_D15</text>
<text x="112.9" y="199.4">如给JTAG口供电</text>
<text x="112.9" y="202.6">VDD1.2电压输出，可作为小功率电源输出到底板</text>
<text x="201.6" y="201">VDD2.5</text>
<text x="217" y="198.7">63</text>
<text x="103.9" y="217.8" transform="rotate(-90 103.9 217.8)">IO_C16</text>
<text x="107.5" y="217.8" transform="rotate(-90 107.5 217.8)">IO_C15</text>
<text x="111" y="217.8" transform="rotate(-90 111 217.8)">IO_B16</text>
<text x="114.5" y="217.8" transform="rotate(-90 114.5 217.8)">IO_J13</text>
<text x="118" y="217.8" transform="rotate(-90 118 217.8)">IO_G16</text>
<text x="121.6" y="217.8" transform="rotate(-90 121.6 217.8)">IO_F8</text>
<text x="125.1" y="217.8" transform="rotate(-90 125.1 217.8)">IO_F13</text>
<text x="128.6" y="217.8" transform="rotate(-90 128.6 217.8)">IO_F14</text>
<text x="132.2" y="217.8" transform="rotate(-90 132.2 217.8)">IO_F9</text>
<text x="135.7" y="217.8" transform="rotate(-90 135.7 217.8)">IO_E11</text>
<text x="139.2" y="217.8" transform="rotate(-90 139.2 217.8)">I_A9</text>
<text x="142.7" y="217.8" transform="rotate(-90 142.7 217.8)">I_B9</text>
<text x="146.3" y="217.8" transform="rotate(-90 146.3 217.8)">IO_C9</text>
<text x="149.8" y="217.8" transform="rotate(-90 149.8 217.8)">I_A8</text>
<text x="153.3" y="217.8" transform="rotate(-90 153.3 217.8)">IO_D9</text>
<text x="156.8" y="217.8" transform="rotate(-90 156.8 217.8)">I_B8</text>
<text x="160.4" y="217.8" transform="rotate(-90 160.4 217.8)">VDD3.3</text>
<text x="163.9" y="217.8" transform="rotate(-90 163.9 217.8)">GND</text>
<text x="167.4" y="217.8" transform="rotate(-90 167.4 217.8)">I_E1</text>
<text x="171" y="217.8" transform="rotate(-90 171 217.8)">IO_B1</text>
<text x="174.5" y="217.8" transform="rotate(-90 174.5 217.8)">IO_C2</text>
<text x="178" y="217.8" transform="rotate(-90 178 217.8)">IO_D1</text>
<text x="181.5" y="217.8" transform="rotate(-90 181.5 217.8)">IO_F3</text>
<text x="185.1" y="217.8" transform="rotate(-90 185.1 217.8)">IO_F2</text>
<text x="188.6" y="217.8" transform="rotate(-90 188.6 217.8)">IO_F1</text>
<text x="192.1" y="217.8" transform="rotate(-90 192.1 217.8)">IO_G5</text>
<text x="195.7" y="217.8" transform="rotate(-90 195.7 217.8)">IO_G2</text>
<text x="199.2" y="217.8" transform="rotate(-90 199.2 217.8)">IO_G1</text>
<text x="202.7" y="217.8" transform="rotate(-90 202.7 217.8)">TCK</text>
<text x="206.2" y="217.8" transform="rotate(-90 206.2 217.8)">TDI</text>
<text x="209.8" y="217.8" transform="rotate(-90 209.8 217.8)">TMS</text>
<text x="101.6" y="225.5" transform="rotate(-90 101.6 225.5)">32</text>
<text x="105.2" y="225.5" transform="rotate(-90 105.2 225.5)">33</text>
<text x="108.7" y="225.5" transform="rotate(-90 108.7 225.5)">34</text>
<text x="112.2" y="225.5" transform="rotate(-90 112.2 225.5)">35</text>
<text x="115.7" y="225.5" transform="rotate(-90 115.7 225.5)">36</text>
<text x="119.3" y="225.5" transform="rotate(-90 119.3 225.5)">37</text>
<text x="122.8" y="225.5" transform="rotate(-90 122.8 225.5)">38</text>
<text x="126.3" y="225.5" transform="rotate(-90 126.3 225.5)">39</text>
<text x="129.9" y="225.5" transform="rotate(-90 129.9 225.5)">40</text>
<text x="133.4" y="225.5" transform="rotate(-90 133.4 225.5)">41</text>
<text x="136.9" y="225.5" transform="rotate(-90 136.9 225.5)">42</text>
<text x="140.4" y="225.5" transform="rotate(-90 140.4 225.5)">43</text>
<text x="144" y="225.5" transform="rotate(-90 144 225.5)">44</text>
<text x="147.5" y="225.5" transform="rotate(-90 147.5 225.5)">45</text>
<text x="151" y="225.5" transform="rotate(-90 151 225.5)">46</text>
<text x="154.6" y="225.5" transform="rotate(-90 154.6 225.5)">47</text>
<text x="158.1" y="225.5" transform="rotate(-90 158.1 225.5)">48</text>
<text x="161.6" y="225.5" transform="rotate(-90 161.6 225.5)">49</text>
<text x="165.1" y="225.5" transform="rotate(-90 165.1 225.5)">50</text>
<text x="168.7" y="225.5" transform="rotate(-90 168.7 225.5)">51</text>
<text x="172.2" y="225.5" transform="rotate(-90 172.2 225.5)">52</text>
<text x="175.7" y="225.5" transform="rotate(-90 175.7 225.5)">53</text>
<text x="179.2" y="225.5" transform="rotate(-90 179.2 225.5)">54</text>
<text x="182.8" y="225.5" transform="rotate(-90 182.8 225.5)">55</text>
<text x="186.3" y="225.5" transform="rotate(-90 186.3 225.5)">56</text>
<text x="189.8" y="225.5" transform="rotate(-90 189.8 225.5)">57</text>
<text x="193.4" y="225.5" transform="rotate(-90 193.4 225.5)">58</text>
<text x="196.9" y="225.5" transform="rotate(-90 196.9 225.5)">59</text>
<text x="200.4" y="225.5" transform="rotate(-90 200.4 225.5)">60</text>
<text x="203.9" y="225.5" transform="rotate(-90 203.9 225.5)">61</text>
<text x="207.5" y="225.5" transform="rotate(-90 207.5 225.5)">62</text>
</g>
<g font-size="3.2" fill="#00f">
<text x="348.9" y="135.6">1</text>
<text x="352.4" y="137.3">1</text>
<text x="358.3" y="137.3">2</text>
<text x="361.8" y="135.6">2</text>
<text x="348.9" y="139.1">3</text>
<text x="348.9" y="142.6">5</text>
<text x="352.4" y="140.9">3</text>
<text x="358.3" y="140.9">4</text>
<text x="361.8" y="142.6">6</text>
<text x="361.8" y="139.1">4</text>
<text x="348.9" y="146.2">7</text>
<text x="348.9" y="149.7">9</text>
<text x="352.4" y="144.4">5</text>
<text x="352.4" y="147.9">7</text>
<text x="358.3" y="147.9">8</text>
<text x="358.3" y="144.4">6</text>
<text x="361.8" y="149.7">10</text>
<text x="361.8" y="146.2">8</text>
<text x="352.4" y="151.4">9</text>
<text x="356.3" y="151.4">10</text>
</g>
</svg>
